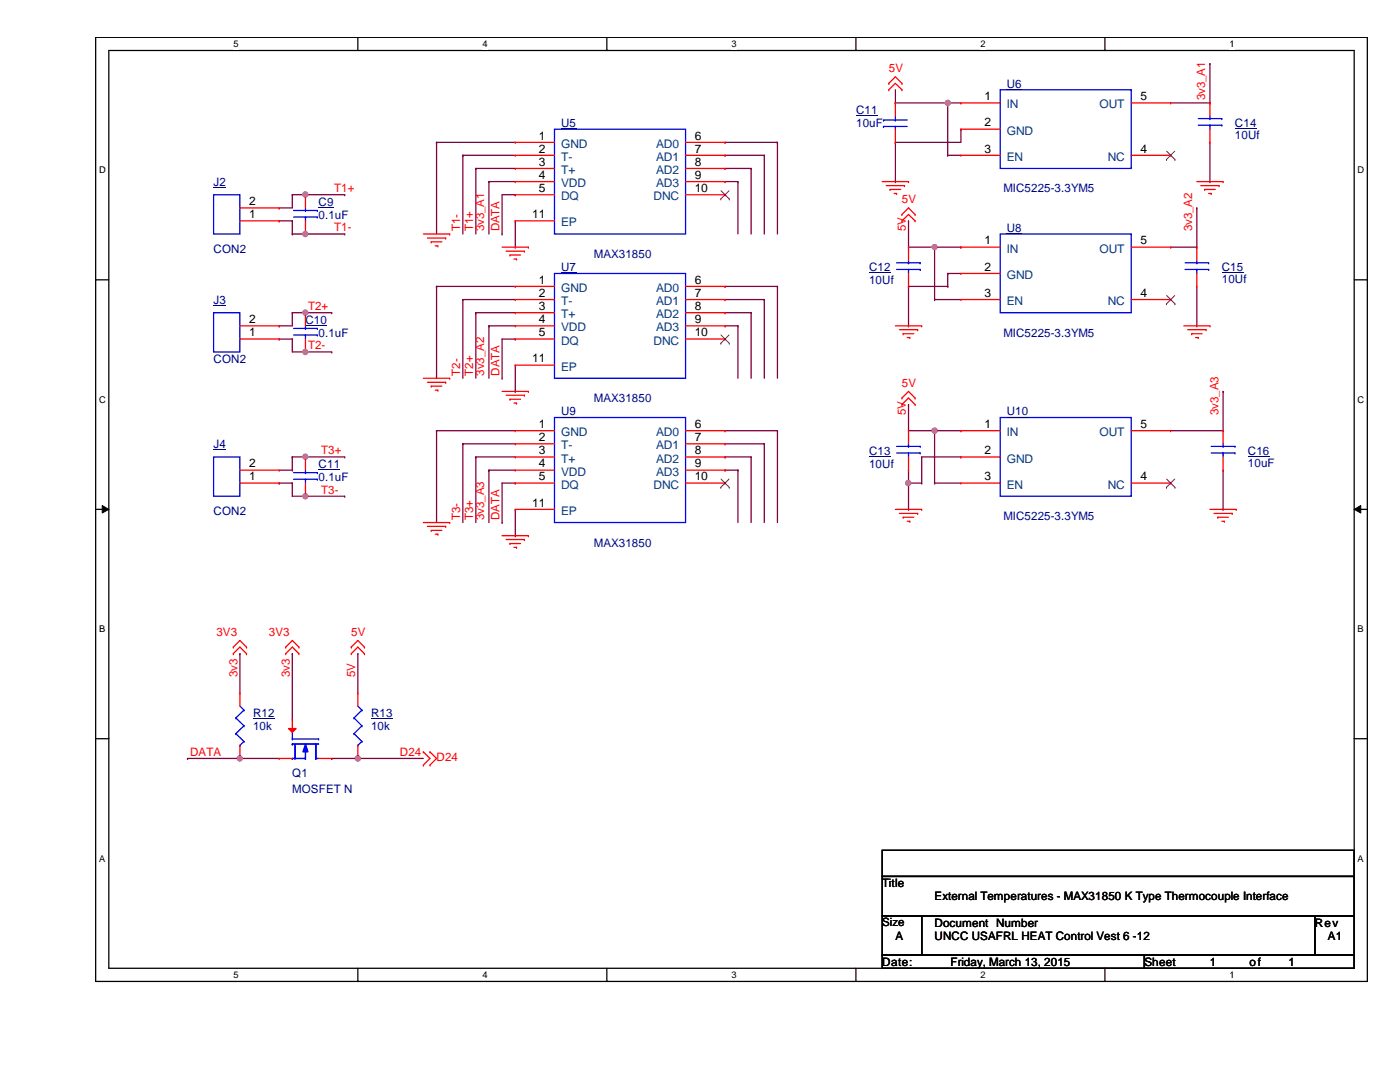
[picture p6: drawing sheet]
<svg xmlns="http://www.w3.org/2000/svg" width="279mm" height="216mm" viewBox="0 0 279 216" stroke-linecap="round" stroke-linejoin="round" font-family="sans-serif">
<path d="M19.1 7.5h253.8v188.3h-253.8zM21.7 10.1h248.6v183.1h-248.6z" fill="none" stroke="#000" stroke-width=".25"/>
<g fill="#fff">
<path d="M46.6 7.7h1v2.1h-1z"/>
<path d="M46.6 193.5h1v2.1h-1z"/>
</g>
<path d="M71.4 7.5v2.6M71.4 193.2v2.6" fill="none" stroke="#000" stroke-width=".25"/>
<g fill="#fff">
<path d="M96.3 7.7h1v2.1h-1z"/>
<path d="M96.3 193.5h1v2.1h-1z"/>
</g>
<path d="M121.1 7.5v2.6M121.1 193.2v2.6" fill="none" stroke="#000" stroke-width=".25"/>
<g fill="#fff">
<path d="M146 7.7h1v2.1h-1z"/>
<path d="M146 193.5h1v2.1h-1z"/>
</g>
<path d="M170.8 7.5v2.6M170.8 193.2v2.6" fill="none" stroke="#000" stroke-width=".25"/>
<g fill="#fff">
<path d="M195.7 7.7h1v2.1h-1z"/>
<path d="M195.7 193.5h1v2.1h-1z"/>
</g>
<path d="M220.5 7.5v2.6M220.5 193.2v2.6" fill="none" stroke="#000" stroke-width=".25"/>
<g fill="#fff">
<path d="M245.4 7.7h1v2.1h-1z"/>
<path d="M245.4 193.5h1v2.1h-1z"/>
<path d="M19.8 32.9h1.3v2.1h-1.3z"/>
<path d="M270.9 32.9h1.3v2.1h-1.3z"/>
<path d="M19.8 78.7h1.3v2.1h-1.3z"/>
<path d="M270.9 78.7h1.3v2.1h-1.3z"/>
</g>
<path d="M19.1 55.8h2.6M270.3 55.8h2.6" fill="none" stroke="#000" stroke-width=".25"/>
<g fill="#fff">
<path d="M19.8 124.5h1.2v2.1h-1.2z"/>
<path d="M270.9 124.5h1.3v2.1h-1.3z"/>
</g>
<path d="M19.1 101.6h2.6M270.3 101.6h2.6" fill="none" stroke="#000" stroke-width=".25"/>
<path d="M20.4 100.9l1.3 .7-1.3 .8zM270.3 101.6l1.3-.7v1.5z" fill="#000"/>
<path d="M20.4 100.9l1.3 .7-1.3 .8zM270.3 101.6l1.3-.7v1.5z" fill="none" stroke="#000" stroke-width=".2"/>
<g fill="#fff">
<path d="M19.8 170.3h1.2v2h-1.2z"/>
<path d="M270.9 170.3h1.3v2h-1.3z"/>
</g>
<path d="M19.1 147.4h2.6M270.3 147.4h2.6" fill="none" stroke="#000" stroke-width=".25"/>
<g fill="none" stroke="#800040" stroke-width=".25">
<path d="M87.1 28.4h.1M87.1 28.4h15.7M87.1 28.4v18.3M92.4 31h.1M92.4 31h10.4M92.4 31v15.7M95 33.6h.1M95 33.6h7.8M95 33.6v13.1M97.6 36.2h.1M97.6 36.2h5.2M97.6 36.2v10.5"/>
<path d="M100.2 38.9v7.8M144.7 28.4h.1M144.7 31h.1M144.7 33.6h.1M144.7 36.2h.1M144.7 36.2h2.6M144.7 28.4h10.5M144.7 31h7.8M144.7 33.6h5.2M147.3 36.2h.1M147.3 36.2v10.5M149.9 33.6h.1"/>
<path d="M149.9 33.6v13.1M152.5 31h.1M152.5 31v15.7M155.2 28.4h.1M155.2 28.4v18.3M55.7 41.5h.1M55.7 41.5h2.6M58.3 46.7h.1M58.3 46.7h2.7M87.1 57.1h.1M87.1 57.1v18.4M87.1 57.1h15.7"/>
<path d="M92.4 59.8h.1M92.4 59.8v15.7M92.4 59.8h10.4M100.2 46.7h.1M144.7 57.1h.1M144.7 59.8h.1M144.7 57.1h10.5M144.7 59.8h7.8M152.5 59.8h.1M152.5 59.8v15.7M155.2 57.1h.1M155.2 57.1v18.4"/>
<path d="M95 62.4h.1M95 62.4v13.1M95 62.4h7.8M97.6 65h.1M97.6 65h5.2M100.2 75.5h.1M100.2 67.6v7.9M144.7 62.4h.1M144.7 65h.1M144.7 65h2.6M144.7 62.4h5.2M147.3 65h.1"/>
<path d="M147.3 65v10.5M149.9 62.4h.1M149.9 62.4v13.1M87.1 85.9h.1M87.1 85.9v18.4M87.1 85.9h15.7M92.4 88.6h.1M92.4 88.6v15.7M92.4 88.6h10.4M95 91.2h.1M95 91.2v13.1M95 91.2h7.8"/>
<path d="M97.6 93.8h.1M97.6 93.8v10.5M97.6 93.8h5.2M144.7 85.9h.1M144.7 88.6h.1M144.7 91.2h.1M144.7 93.8h.1M144.7 93.8h2.6M144.7 85.9h10.5M144.7 88.6h7.8M144.7 91.2h5.2M147.3 93.8h.1"/>
<path d="M147.3 93.8v10.5M149.9 91.2h.1M149.9 91.2v13.1M152.5 88.6h.1M152.5 88.6v15.7M155.2 85.9h.1M155.2 85.9v18.4"/>
</g>
<circle cx="60.9" cy="46.7" r=".5" fill="#f0f"/>
<circle cx="60.9" cy="46.7" r=".5" fill="none" stroke="#f0f" stroke-width=".25"/>
<path d="M55.7 65h.1M55.7 65h2.6M58.3 70.2h2.7M61 70.2h.1M58.3 91.2h.1M58.3 91.2h2.7M47.9 151.3h.1M47.9 151.3h7.8" fill="none" stroke="#800040" stroke-width=".25"/>
<circle cx="47.8" cy="151.3" r=".5" fill="#f0f"/>
<circle cx="47.8" cy="151.3" r=".5" fill="none" stroke="#f0f" stroke-width=".25"/>
<path d="M47.9 130.4h.1M47.9 130.4v7.9M58.3 130.4h.1M58.3 130.4v13.1M71.4 130.4h.1M71.4 130.4v7.9M37.4 151.3h.1M37.4 151.3h10.5M66.2 151.3h.1M66.2 151.3h18.3M71.4 151.3h.1" fill="none" stroke="#800040" stroke-width=".25"/>
<circle cx="71.4" cy="151.3" r=".51" fill="#f0f"/>
<circle cx="71.4" cy="151.3" r=".51" fill="none" stroke="#f0f" stroke-width=".25"/>
<g fill="none" stroke="#800040" stroke-width=".25">
<path d="M241.5 12.7h.1M241.5 12.7v7.8M233.6 20.5h7.9M241.5 20.5h.1M241.5 36.2h.1M241.5 28.4v7.8M181.3 44.1h.1M181.3 44.1v5.2h5.2M181.3 57.1v7.9M186.5 49.3h.1M233.6 49.3h5.2M238.8 49.3h.1"/>
<path d="M238.8 41.5h.1M238.8 41.5v7.8M238.8 57.1v7.9M97.6 65h.1M97.6 65v10.5M181.3 65h.1M238.8 65h.1M244.1 78.1h.1M244.1 78.1v7.8M181.3 80.7h.1M181.3 96.4h.1M181.3 80.7v5.2h5.2"/>
<path d="M181.3 93.8v2.6M186.5 85.9h.1M233.6 85.9h10.5M244.1 85.9h.1"/>
</g>
<circle cx="181.3" cy="96.4" r=".51" fill="#f0f"/>
<circle cx="181.3" cy="96.4" r=".51" fill="none" stroke="#f0f" stroke-width=".25"/>
<g fill="none" stroke="#800040" stroke-width=".25">
<path d="M58.3 38.9h.1M58.3 38.9v2.6M58.3 38.9h2.7M61 38.9h.1M178.7 20.5h.1M178.7 20.5h13.1M189.1 31h.1M189.1 20.5h.1M189.1 31h2.7M189.1 20.5v10.5M191.8 20.5h.1M55.7 44.1h.1"/>
<path d="M55.7 44.1h2.6M58.3 44.1h.1M58.3 44.1v2.6M55.7 67.6h.1M55.7 67.6h2.6M58.3 67.6h.1M58.3 62.4h.1M58.3 62.4v2.6M58.3 67.6v2.6M58.3 62.4h2.7M61 62.4h.1M55.7 96.4h.1"/>
<path d="M55.7 96.4h2.6M55.7 93.8h2.6M58.3 96.4h.1M58.3 91.2h.1M58.3 93.8h.1M58.3 91.2v2.6M58.3 96.4v2.6h2.7M61 99h.1M244.1 93.8v7.8M244.1 101.6h.1"/>
</g>
<circle cx="189.1" cy="20.5" r=".51" fill="#f0f"/>
<circle cx="189.1" cy="20.5" r=".51" fill="none" stroke="#f0f" stroke-width=".25"/>
<path d="M178.7 28.4h.1M178.7 36.2h.1M178.7 28.4v7.8M191.8 25.8h.1M191.8 25.8v2.6h-13.1M186.5 59.8h.1M186.5 49.3h.1M186.5 59.8h5.3M186.5 49.3v10.5" fill="none" stroke="#800040" stroke-width=".25"/>
<circle cx="186.5" cy="49.3" r=".5" fill="#f0f"/>
<circle cx="186.5" cy="49.3" r=".5" fill="none" stroke="#f0f" stroke-width=".25"/>
<path d="M181.3 57.1h.1M181.3 57.1h7.8M186.5 49.3h5.3M189.1 54.6h.1M189.1 57.1h.1M189.1 54.6h2.7M189.1 54.6v2.5M191.8 49.3h.1M186.5 96.4h.1M186.5 85.9h.1M186.5 96.4h5.3M186.5 85.9v10.5" fill="none" stroke="#800040" stroke-width=".25"/>
<circle cx="186.5" cy="85.9" r=".51" fill="#f0f"/>
<circle cx="186.5" cy="85.9" r=".51" fill="none" stroke="#f0f" stroke-width=".25"/>
<g fill="none" stroke="#800040" stroke-width=".25">
<path d="M100.2 38.9h2.6M102.8 38.9h.1M102.8 49.3h.1M102.8 44.1v5.2M100.2 67.6h2.6M102.8 67.6h.1M102.8 78.1h.1M102.8 72.9v5.2M61 91.2h7.8M68.8 91.2h.1M102.8 96.4h.1M102.8 96.4h-2.6v7.9"/>
<path d="M183.9 96.4h.1M183.9 91.2h.1M183.9 96.4h-2.6v5.2M183.9 91.2v5.2M183.9 91.2h7.9M186.5 85.9h5.3M191.8 85.9h.1M191.8 91.2h.1M100.2 104.3h.1M102.8 106.9h.1M102.8 101.6v5.3M181.3 101.6h.1"/>
</g>
<circle cx="60.9" cy="91.1" r=".5" fill="#f0f"/>
<circle cx="60.9" cy="91.1" r=".5" fill="none" stroke="#f0f" stroke-width=".25"/>
<path d="M61 99h7.8M68.8 99h.1" fill="none" stroke="#800040" stroke-width=".25"/>
<circle cx="60.9" cy="99" r=".5" fill="#f0f"/>
<circle cx="60.9" cy="99" r=".5" fill="none" stroke="#f0f" stroke-width=".25"/>
<path d="M61 62.4h5.2M66.2 62.4h.1" fill="none" stroke="#800040" stroke-width=".25"/>
<circle cx="60.9" cy="62.4" r=".49" fill="#f0f"/>
<circle cx="60.9" cy="62.4" r=".49" fill="none" stroke="#f0f" stroke-width=".25"/>
<path d="M61 70.2h5.2M66.2 70.2h.1" fill="none" stroke="#800040" stroke-width=".25"/>
<circle cx="60.9" cy="70.2" r=".5" fill="#f0f"/>
<circle cx="60.9" cy="70.2" r=".5" fill="none" stroke="#f0f" stroke-width=".25"/>
<path d="M61 38.9h7.8M68.8 38.9h.1" fill="none" stroke="#800040" stroke-width=".25"/>
<circle cx="60.9" cy="38.8" r=".5" fill="#f0f"/>
<circle cx="60.9" cy="38.8" r=".5" fill="none" stroke="#f0f" stroke-width=".25"/>
<path d="M178.7 17.9v2.6M178.7 20.5h.1M61 46.7h7.8M68.8 46.7h.1" fill="none" stroke="#800040" stroke-width=".25"/>
<g fill="none" stroke="#f00" stroke-width=".25">
<path d="M177.4 16.6h.1M177.4 17.9h.1M177.4 16.6l1.3-1.3 1.3 1.3M177.4 17.9l1.3-1.3 1.3 1.3M180 16.6h.1M180 17.9h.1M61 38.9h.1M61 38.9v2.6M176.1 36.2h5.2M176.9 37h3.6M177.6 37.8h.1M177.6 37.8h2.1"/>
<path d="M178.4 38.6h.5M178.7 28.4h.1M178.7 20.5h.1M178.7 20.5v2.7M178.7 25.8v2.6M178.9 38.6h.1M180.5 37h.1M181.3 36.2h.1M238.8 36.2h5.3M239.6 37h3.7M240.4 37.8h.1M240.4 37.8h2.1"/>
<path d="M241.2 38.6h.5M241.7 38.6h.1M243.3 37h.1M244.1 36.2h.1M47.9 44.1h7.8M47.9 41.5h7.8M55.7 44.1h.1M55.7 41.5h.1M61 46.7h.1M61 44.1v2.6M84.5 46.7h5.2M85.3 47.5h3.6"/>
<path d="M86.1 48.3h.1M86.1 48.3h2.1M86.9 49.1h.5M87.4 49.1h.1M88.9 47.5h.1M89.7 46.7h.1M100.2 49.3h5.3M101 50.1h3.6M101.8 50.9h.1M101.8 50.9h2.1M102.6 51.7h.5M102.8 57.1h.1"/>
<path d="M102.8 59.8h.1M102.8 57.1h7.9M102.8 59.8h7.9M103.1 51.7h.1M104.6 50.1h.1M105.5 49.3h.1M136.8 57.1h7.9M136.8 59.8h7.9M144.7 57.1h.1M144.7 59.8h.1M180 42.8h.1M180 44.1h.1"/>
<path d="M180 42.8l1.3-1.3 1.3 1.3M180 44.1l1.3-1.3 1.3 1.3M181.3 49.3h.1M181.3 57.1h.1M181.3 49.3v2.6M181.3 54.6v2.5M182.6 42.8h.1M182.6 44.1h.1M191.8 49.3h.1M191.8 54.6h.1M191.8 59.8h.1M191.8 49.3h7.8"/>
<path d="M191.8 59.8h7.8M191.8 54.6h7.8M225.8 49.3h7.8M225.8 59.8h7.8M233.6 59.8h.1M233.6 49.3h.1M84.5 75.5h5.2M85.3 76.3h3.6M86.1 77h.1M86.1 77h2.1M86.9 77.9h.5M87.4 77.9h.1"/>
<path d="M88.9 76.3h.1M89.7 75.5h.1M100.2 78.1h5.3M101 78.9h3.6M101.8 79.7h.1M101.8 79.7h2.1M102.8 62.4h.1M102.8 65h.1M102.8 67.6h.1M102.8 72.9h.1M102.8 65h7.9M102.8 62.4h7.9"/>
<path d="M102.8 67.6h7.9M102.8 72.9h7.9M104.6 78.9h.1M105.5 78.1h.1M136.8 65h7.9M136.8 62.4h7.9M136.8 67.6h7.9M144.7 62.4h.1M144.7 65h.1M144.7 67.6h.1M178.7 65h5.2M179.5 65.8h3.6"/>
<path d="M180 79.4h.1M180 79.4l1.3-1.3 1.3 1.3M180.3 66.6h.1M180.3 66.6h2.1M181.1 67.4h.5M181.6 67.4h.1M182.6 79.4h.1M183.1 65.8h.1M183.9 65h.1M236.3 65h5.2M237 65.8h3.7M237.8 66.6h.1"/>
<path d="M237.8 66.6h2.1M238.6 67.4h.5M239.1 67.4h.1M240.7 65.8h.1M241.5 65h.1M61 91.2h.1M61 99h.1M61 91.2v2.6M61 96.4v2.6M102.6 80.4h.5M102.8 85.9h.1M102.8 88.6h.1"/>
<path d="M102.8 91.2h.1M102.8 93.8h.1M102.8 96.4h.1M102.8 85.9h7.9M102.8 91.2h7.9M102.8 96.4h7.9M102.8 88.6h7.9M102.8 93.8h7.9M103.1 80.4h.1M136.8 85.9h7.9M136.8 91.2h7.9M136.8 96.4h7.9"/>
<path d="M136.8 88.6h7.9M136.8 93.8h7.9M144.7 85.9h.1M144.7 88.6h.1M144.7 91.2h.1M144.7 93.8h.1M144.7 96.4h.1M180 80.7h.1M180 80.7l1.3-1.3 1.3 1.3M181.3 85.9h.1M181.3 93.8h.1M181.3 85.9v2.7"/>
<path d="M181.3 91.2v2.6M182.6 80.7h.1M191.8 85.9h.1M191.8 91.2h.1M191.8 96.4h.1M191.8 85.9h7.8M191.8 91.2h7.8M191.8 96.4h7.8M225.8 85.9h7.8M225.8 96.4h7.8M233.6 96.4h.1M233.6 85.9h.1"/>
<path d="M84.5 104.3h5.2M85.3 105h3.6M86.1 105.8h.1M86.1 105.8h2.1M86.9 106.6h.5M87.4 106.6h.1M88.9 105h.1M89.7 104.3h.1M100.2 106.9h5.3M101 107.7h3.6M101.8 108.5h.1M101.8 108.5h2.1"/>
<path d="M102.6 109.2h.5M102.8 101.6h.1M102.8 101.6h7.9M103.1 109.2h.1M104.6 107.7h.1M105.5 106.9h.1M178.7 101.6h5.2M179.5 102.4h3.6M180.3 103.2h.1M180.3 103.2h2.1M181.1 104h.5M181.6 104h.1"/>
<path d="M183.1 102.4h.1M183.9 101.6h.1M241.5 101.6h5.2M242.3 102.4h3.6M243 103.2h.1M243 103.2h2.2M243.8 104h.5M244.3 104h.1M245.9 102.4h.1M246.7 101.6h.1M46.6 129.1h.1M46.6 130.4h.1"/>
<path d="M46.6 129.1l1.3-1.3 1.3 1.3M46.6 130.4l1.3-1.3 1.3 1.3M49.2 129.1h.1M49.2 130.4h.1M57 129.1h.1M57 130.4h.1M57 129.1l1.3-1.3 1.3 1.3M57 130.4l1.3-1.3 1.3 1.3M59.6 129.1h.1M59.6 130.4h.1M70.1 129.1h.1M70.1 130.4h.1"/>
<path d="M70.1 129.1l1.3-1.3 1.3 1.3M70.1 130.4l1.3-1.3 1.3 1.3M71.4 138.3h.1M71.4 138.3v2.6M72.7 129.1h.1M72.7 130.4h.1M71.4 151.3h.1M71.4 148.7v2.6M84.5 152.7h.1M84.5 150h.1M84.5 150l1.3 1.3-1.3 1.4M85.8 152.7h.1"/>
<path d="M85.8 150h.1M85.8 150l1.3 1.3-1.3 1.4"/>
</g>
<path d="M176.1 169.7h94.2v5.2h-94.2zM176.1 174.9h94.2v7.9h-94.2zM176.1 182.8h7.8v7.8h-7.8zM176.1 190.6h52.3v2.6h-52.3zM183.9 182.8h78.5v7.8h-78.5zM228.4 190.6h41.9v2.6h-41.9zM262.4 182.8h7.9v7.8h-7.9z" fill="none" stroke="#000" stroke-width=".25"/>
<g fill="none" stroke="#00f" stroke-width=".25">
<path d="M42.6 38.9h5.3v7.8h-5.3zM176.3 24h.1M176.3 25.2h.1M176.3 24h4.8M176.3 25.2h4.8M178.7 25.2h.1M178.7 24h.1M178.7 23.2v.8M178.7 25.2v.6M58.6 43.3h4.7M58.6 42h4.7M61 42h.1"/>
<path d="M61 43.3h.1M61 41.5v.5M61 43.3v.8M63.3 43.3h.1M63.3 42h.1M110.7 54.6h26.1v20.9h-26.1zM178.9 53.8h4.7M178.9 52.5h4.7M181.3 52.5h.1M181.3 53.8h.1M181.3 51.9v.6M181.3 53.8v.8"/>
<path d="M183.6 53.8h.1M183.6 52.5h.1M199.6 46.7h26.2v15.7h-26.2zM58.6 95.6h4.7M58.6 94.3h4.7M61 94.3h.1M61 95.6h.1M61 93.8v.5M61 95.6v.8M63.3 95.6h.1M63.3 94.3h.1M110.7 83.3h26.1v21h-26.1z"/>
<path d="M178.9 90.4h4.7M178.9 89.1h4.7M181.3 89.1h.1M181.3 90.4h.1M181.3 88.6v.5M181.3 90.4v.8M183.6 90.4h.1M183.6 89.1h.1M199.6 83.3h26.2v15.7h-26.2zM58.3 148.5h.1M58.3 151.3h.1M58.3 147.4h.1"/>
<path d="M58.3 148.5h5.3M58.3 151.3h2.7M58.3 146.1v1.3M58.3 147.4h5.3M58.9 151.1h.1M58.9 151.3h.1M58.9 148.5v2.8M61 151.3h.1M61 149.8v1.5M63 151.3h.1M63 148.7h.1M63 148.5h.1"/>
<path d="M63 151.3h.6M63 148.5v2.8M63.6 147.4h.1M70.7 143.3h.1M70.7 146.4h.1M70.7 143.3l1.5 1.5M70.7 146.4l1.5 1.6M71.4 148.7h.1M71.4 140.9l.8 .8M72.2 141.7h.1M72.2 144.8h.1M72.2 148h.1"/>
<path d="M72.2 141.7l-1.5 1.6M72.2 144.8l-1.5 1.6M72.2 148l-.8 .7"/>
</g>
<path d="M42.6 37.4h2.5M170.9 23h4.3M63.6 41.4h3M112 54.4h3M173.4 54.4h4.4M200.9 46.6h3M63.6 93.7h4.3M112 83.2h3M173.4 91.1h4.4M200.9 83.2h4.3M74 143.4h4.4" fill="none" stroke="#000080" stroke-width=".2"/>
<g fill="none" stroke="#804000" stroke-width=".2">
<path d="M232.8 59l1.7 1.6M234.4 59l-1.6 1.6M143.8 68.5h.1M143.9 66.8l1.6 1.7M145.5 66.8l-1.7 1.7M145.5 68.5h.1M232.8 60.6h.1M234.5 60.6h.1M143.8 97.2h.1M143.9 95.6l1.6 1.6M145.5 95.6l-1.7 1.6M145.5 97.2h.1"/>
<path d="M232.8 97.2h.1M232.8 95.6l1.7 1.6M234.4 95.6l-1.6 1.6M234.5 97.2h.1"/>
</g>
<path d="M61 148.5l.5 1.5h-1z" fill="#00f"/>
<path d="M61 148.5l.5 1.5h-1z" fill="none" stroke="#00f" stroke-width=".25"/>
<path d="M57.6 145.4h1.5l-.8 .7z" fill="#f00"/>
<g fill="none" stroke="#f00" stroke-width=".25">
<path d="M102.8 28.4h.1M102.8 31h.1M102.8 33.6h.1M102.8 36.2h.1M102.8 38.9h.1M102.8 31h7.9M102.8 28.4h7.9M102.8 33.6h7.9M102.8 36.2h7.9M102.8 38.9h7.9M136.8 31h7.9M136.8 28.4h7.9"/>
<path d="M136.8 33.6h7.9M136.8 36.2h7.9M136.8 38.9h7.9M144.7 28.4h.1M144.7 31h.1M144.7 33.6h.1M144.7 36.2h.1M144.7 38.9h.1M191.8 20.5h.1M191.8 25.8h.1M191.8 31h.1M191.8 20.5h7.8"/>
<path d="M191.8 25.8h7.8M191.8 31h7.8M225.8 20.5h7.8M225.8 31h7.8M233.6 31h.1M233.6 20.5h.1M241.5 20.5h.1M241.5 28.4h.1M241.5 20.5v2.7M241.5 25.8v2.6M102.8 44.1h.1M102.8 44.1h7.9"/>
<path d="M238.8 49.3h.1M238.8 57.1h.1M238.8 49.3v2.6M238.8 54.6v2.5M47.9 67.6h7.8M47.9 65h7.8M55.7 67.6h.1M55.7 65h.1M61 62.4h.1M61 70.2h.1M61 62.4v2.6M61 67.6v2.6"/>
<path d="M47.9 96.4h7.8M47.9 93.8h7.8M55.7 96.4h.1M55.7 93.8h.1M244.1 85.9h.1M244.1 93.8h.1M244.1 85.9v2.7M244.1 91.2v2.6M47.9 138.3h.1M47.9 138.3v2.6M47.9 151.3h.1M47.9 148.7v2.6"/>
<path d="M55.7 151.3h.1M55.7 151.3h2.6M57.6 145.4h1.5l-.8 .7zM58.3 143.5h.1M58.3 143.5v2.6M63.6 151.3h2.6M66.2 151.3h.1"/>
</g>
<g fill="none" stroke="#00f" stroke-width=".25">
<path d="M199.6 17.9h26.2v15.7h-26.2zM110.7 25.8h26.1v20.9h-26.1zM239.1 25h4.7M239.1 23.7h4.7M241.5 23.7h.1M241.5 25h.1M241.5 23.2v.5M241.5 25v.8M243.8 25h.1M243.8 23.7h.1M236.5 53.8h4.7M236.5 52.5h4.7"/>
<path d="M238.8 52.5h.1M238.8 53.8h.1M238.8 51.9v.6M238.8 53.8v.8M241.2 53.8h.1M241.2 52.5h.1M42.6 62.4h5.3v7.8h-5.3zM58.6 66.8h4.7M58.6 65.5h4.7M61 65.5h.1M61 66.8h.1M61 65v.5"/>
<path d="M61 66.8v.8M63.3 66.8h.1M63.3 65.5h.1M42.6 91.2h5.3v7.8h-5.3zM241.7 90.4h4.8M241.7 89.1h4.8M244.1 89.1h.1M244.1 90.4h.1M244.1 88.6v.5M244.1 90.4v.8M246.5 90.4h.1M246.5 89.1h.1"/>
<path d="M47.1 143.3h.1M47.1 146.4h.1M47.1 143.3l1.6 1.5M47.1 146.4l1.6 1.6M47.9 148.7h.1M47.9 140.9l.8 .8M48.7 141.7h.1M48.7 144.8h.1M48.7 148h.1M48.7 141.7l-1.6 1.6M48.7 144.8l-1.6 1.6M48.7 148l-.8 .7"/>
</g>
<path d="M200.9 17.8h3M112 25.7h3M246.5 25.7h4.3M243.8 54.4h4.4M42.6 61h2.5M61 64.9h4.3M42.6 89.7h2.5M249 91.1h4.4M50.5 143.4h4.3" fill="none" stroke="#000080" stroke-width=".2"/>
<path d="M143.8 39.7h.1M143.9 38.1l1.6 1.6M145.5 38.1l-1.7 1.6M145.5 39.7h.1M232.8 31.8h.1M232.8 30.2l1.7 1.6M234.4 30.2l-1.6 1.6M234.5 31.8h.1" fill="none" stroke="#804000" stroke-width=".2"/>
<circle cx="60.9" cy="46.7" r=".5" fill="#f0f"/>
<circle cx="60.9" cy="46.7" r=".5" fill="none" stroke="#f0f" stroke-width=".25"/>
<circle cx="47.8" cy="151.3" r=".5" fill="#f0f"/>
<circle cx="47.8" cy="151.3" r=".5" fill="none" stroke="#f0f" stroke-width=".25"/>
<circle cx="71.4" cy="151.3" r=".51" fill="#f0f"/>
<circle cx="71.4" cy="151.3" r=".51" fill="none" stroke="#f0f" stroke-width=".25"/>
<circle cx="181.3" cy="96.4" r=".51" fill="#f0f"/>
<circle cx="181.3" cy="96.4" r=".51" fill="none" stroke="#f0f" stroke-width=".25"/>
<circle cx="189.1" cy="20.5" r=".51" fill="#f0f"/>
<circle cx="189.1" cy="20.5" r=".51" fill="none" stroke="#f0f" stroke-width=".25"/>
<circle cx="186.5" cy="49.3" r=".5" fill="#f0f"/>
<circle cx="186.5" cy="49.3" r=".5" fill="none" stroke="#f0f" stroke-width=".25"/>
<circle cx="186.5" cy="85.9" r=".51" fill="#f0f"/>
<circle cx="186.5" cy="85.9" r=".51" fill="none" stroke="#f0f" stroke-width=".25"/>
<circle cx="60.9" cy="91.1" r=".5" fill="#f0f"/>
<circle cx="60.9" cy="91.1" r=".5" fill="none" stroke="#f0f" stroke-width=".25"/>
<circle cx="60.9" cy="99" r=".5" fill="#f0f"/>
<circle cx="60.9" cy="99" r=".5" fill="none" stroke="#f0f" stroke-width=".25"/>
<circle cx="60.9" cy="62.4" r=".49" fill="#f0f"/>
<circle cx="60.9" cy="62.4" r=".49" fill="none" stroke="#f0f" stroke-width=".25"/>
<circle cx="60.9" cy="70.2" r=".5" fill="#f0f"/>
<circle cx="60.9" cy="70.2" r=".5" fill="none" stroke="#f0f" stroke-width=".25"/>
<circle cx="60.9" cy="38.8" r=".5" fill="#f0f"/>
<circle cx="60.9" cy="38.8" r=".5" fill="none" stroke="#f0f" stroke-width=".25"/>
<g font-size="2.4">
<text x="196.5" y="20">1</text>
<text x="227.6" y="20">5</text>
<text x="107.5" y="27.9">1</text>
<text x="138.6" y="27.9">6</text>
<text x="196.5" y="25.2">2</text>
<text x="107.5" y="30.4">2</text>
<text x="107.5" y="33.1">3</text>
<text x="107.5" y="35.7">4</text>
<text x="138.6" y="30.4">7</text>
<text x="138.6" y="33.1">8</text>
<text x="138.6" y="35.7">9</text>
<text x="196.5" y="30.4">3</text>
<text x="227.6" y="30.4">4</text>
<text x="49.7" y="40.9">2</text>
<text x="107.5" y="38.3">5</text>
<text x="138.6" y="38.3">10</text>
<text x="49.7" y="43.5">1</text>
<text x="106.2" y="43.5">11</text>
<text x="196.5" y="48.8">1</text>
<text x="227.6" y="48.8">5</text>
<text x="107.5" y="56.6">1</text>
<text x="107.5" y="59.2">2</text>
<text x="138.6" y="56.6">6</text>
<text x="138.6" y="59.2">7</text>
<text x="196.5" y="54">2</text>
<text x="196.5" y="59.2">3</text>
<text x="227.6" y="59.2">4</text>
<text x="49.7" y="64.5">2</text>
<text x="107.5" y="61.8">3</text>
<text x="107.5" y="64.5">4</text>
<text x="138.6" y="61.8">8</text>
<text x="138.6" y="64.5">9</text>
<text x="49.7" y="67.1">1</text>
<text x="107.5" y="67.1">5</text>
<text x="138.6" y="67.1">10</text>
<text x="106.2" y="72.3">11</text>
<text x="107.5" y="85.4">1</text>
<text x="107.5" y="88">2</text>
<text x="138.6" y="85.4">6</text>
<text x="138.6" y="88">7</text>
<text x="196.5" y="85.4">1</text>
<text x="227.6" y="85.4">5</text>
<text x="49.7" y="95.8">1</text>
<text x="49.7" y="93.3">2</text>
<text x="107.5" y="90.6">3</text>
<text x="107.5" y="93.3">4</text>
<text x="107.5" y="95.8">5</text>
<text x="138.6" y="90.6">8</text>
<text x="138.6" y="93.3">9</text>
<text x="138.6" y="95.8">10</text>
<text x="196.5" y="90.6">2</text>
<text x="196.5" y="95.8">3</text>
<text x="227.6" y="95.8">4</text>
<text x="106.2" y="101.1">11</text>
</g>
<g font-size="2.4" fill="#004080">
<text x="200.9" y="21.6">IN</text>
<text x="219.4" y="21.6">OUT</text>
<text x="112" y="29.5">GND</text>
<text x="130.9" y="29.5">AD0</text>
<text x="200.9" y="26.9">GND</text>
<text x="112" y="32.1">T-</text>
<text x="112" y="34.7">T+</text>
<text x="130.9" y="32.1">AD1</text>
<text x="130.9" y="34.7">AD2</text>
<text x="200.9" y="32.1">EN</text>
<text x="221.1" y="32.1">NC</text>
<text x="112" y="37.3">VDD</text>
<text x="112" y="40">DQ</text>
<text x="130.4" y="40">DNC</text>
<text x="130.9" y="37.3">AD3</text>
<text x="112" y="45.2">EP</text>
<text x="200.9" y="50.4">IN</text>
<text x="219.4" y="50.4">OUT</text>
<text x="112" y="58.3">GND</text>
<text x="130.9" y="58.3">AD0</text>
<text x="200.9" y="55.7">GND</text>
<text x="112" y="60.9">T-</text>
<text x="112" y="63.5">T+</text>
<text x="130.9" y="60.9">AD1</text>
<text x="130.9" y="63.5">AD2</text>
<text x="200.9" y="60.9">EN</text>
<text x="221.1" y="60.9">NC</text>
<text x="112" y="66.1">VDD</text>
<text x="112" y="68.7">DQ</text>
<text x="130.4" y="68.7">DNC</text>
<text x="130.9" y="66.1">AD3</text>
<text x="112" y="74">EP</text>
<text x="112" y="87">GND</text>
<text x="112" y="89.7">T-</text>
<text x="130.9" y="87">AD0</text>
<text x="130.9" y="89.7">AD1</text>
<text x="200.9" y="87">IN</text>
<text x="219.4" y="87">OUT</text>
<text x="112" y="92.3">T+</text>
<text x="112" y="94.9">VDD</text>
<text x="130.9" y="92.3">AD2</text>
<text x="130.9" y="94.9">AD3</text>
<text x="200.9" y="92.3">GND</text>
<text x="112" y="97.5">DQ</text>
<text x="130.4" y="97.5">DNC</text>
<text x="200.9" y="97.5">EN</text>
<text x="221.1" y="97.5">NC</text>
<text x="112" y="102.7">EP</text>
</g>
<g font-size="2.3" fill="#f00">
<text x="177.4" y="14.3">5V</text>
<text x="240.5" y="20" transform="rotate(-90 240.5 20)">3v3_A1</text>
<text x="66.7" y="38.4">T1+</text>
<text x="180" y="40.5">5V</text>
<text x="66.7" y="46.2">T1-</text>
<text x="91.9" y="46.2" transform="rotate(-90 91.9 46.2)">T1-</text>
<text x="94.4" y="46.2" transform="rotate(-90 94.4 46.2)">T1+</text>
<text x="96.6" y="46.2" transform="rotate(-90 96.6 46.2)">3v3_A1</text>
<text x="99.7" y="46.2" transform="rotate(-90 99.7 46.2)">DATA</text>
<text x="180.8" y="46.2" transform="rotate(-90 180.8 46.2)">5V</text>
<text x="237.9" y="46.2" transform="rotate(-90 237.9 46.2)">3v3_A2</text>
<text x="61.5" y="61.9">T2+</text>
<text x="61.5" y="69.7">T2-</text>
<text x="91.9" y="75" transform="rotate(-90 91.9 75)">T2-</text>
<text x="94.4" y="75" transform="rotate(-90 94.4 75)">T2+</text>
<text x="96.6" y="75" transform="rotate(-90 96.6 75)">3v3_A2</text>
<text x="99.7" y="75" transform="rotate(-90 99.7 75)">DATA</text>
<text x="180" y="77.1">5V</text>
<text x="180.8" y="82.8" transform="rotate(-90 180.8 82.8)">5V</text>
<text x="243.2" y="82.8" transform="rotate(-90 243.2 82.8)">3v3_A3</text>
<text x="64.1" y="90.7">T3+</text>
<text x="64.1" y="98.5">T3-</text>
<text x="91.9" y="103.8" transform="rotate(-90 91.9 103.8)">T3-</text>
<text x="94.4" y="103.8" transform="rotate(-90 94.4 103.8)">T3+</text>
<text x="96.6" y="103.8" transform="rotate(-90 96.6 103.8)">3v3_A3</text>
<text x="99.7" y="103.8" transform="rotate(-90 99.7 103.8)">DATA</text>
<text x="43.2" y="126.8">3V3</text>
<text x="53.6" y="126.8">3V3</text>
<text x="70.1" y="126.8">5V</text>
<text x="47.4" y="135.1" transform="rotate(-90 47.4 135.1)">3v3</text>
<text x="57.8" y="135.1" transform="rotate(-90 57.8 135.1)">3v3</text>
<text x="70.9" y="135.1" transform="rotate(-90 70.9 135.1)">5V</text>
<text x="37.9" y="150.8">DATA</text>
<text x="79.8" y="150.8">D24</text>
<text x="87.1" y="151.9">D24</text>
</g>
<g font-size="2.3" fill="#000080">
<text x="200.9" y="17.5">U6</text>
<text x="170.9" y="22.7">C11</text>
<text x="112" y="25.3">U5</text>
<text x="170.9" y="25.3">10uF</text>
<text x="246.5" y="25.3">C14</text>
<text x="246.5" y="27.7">10Uf</text>
<text x="42.6" y="37.1">J2</text>
<text x="63.6" y="41">C9</text>
<text x="200.2" y="38.4">MIC5225-3.3YM5</text>
<text x="63.6" y="43.6">0.1uF</text>
<text x="200.9" y="46.2">U8</text>
<text x="42.6" y="50.4">CON2</text>
<text x="118.5" y="51.5">MAX31850</text>
<text x="112" y="54.1">U7</text>
<text x="173.4" y="54.1">C12</text>
<text x="173.4" y="56.7">10Uf</text>
<text x="243.8" y="54.1">C15</text>
<text x="243.8" y="56.4">10Uf</text>
<text x="42.6" y="60.6">J3</text>
<text x="61" y="64.6">C10</text>
<text x="63.6" y="67.2">0.1uF</text>
<text x="200.2" y="67.2">MIC5225-3.3YM5</text>
<text x="42.6" y="72.4">CON2</text>
<text x="112" y="82.9">U9</text>
<text x="118.5" y="80.3">MAX31850</text>
<text x="200.9" y="82.9">U10</text>
<text x="42.6" y="89.4">J4</text>
<text x="63.6" y="93.3">C11</text>
<text x="63.6" y="96">0.1uF</text>
<text x="173.4" y="90.7">C13</text>
<text x="173.4" y="93.3">10Uf</text>
<text x="249" y="90.7">C16</text>
<text x="249" y="93.1">10uF</text>
<text x="42.6" y="102.7">CON2</text>
<text x="200.2" y="103.8">MIC5225-3.3YM5</text>
<text x="118.5" y="109.1">MAX31850</text>
<text x="50.5" y="143">R12</text>
<text x="74" y="143">R13</text>
<text x="50.5" y="145.7">10k</text>
<text x="74" y="145.7">10k</text>
<text x="58.3" y="155.1">Q1</text>
<text x="58.3" y="158.2">MOSFET N</text>
</g>
<g font-size="2.3">
<text x="176.1" y="177">Title</text>
<text x="186.5" y="179.7">External Temperatures - MAX31850 K Type Thermocouple Interface</text>
<text x="176.1" y="184.8">Size</text>
<text x="186.5" y="184.9">Document Number</text>
<text x="262.4" y="184.9">Rev</text>
<text x="178.7" y="187.5">A</text>
<text x="186.5" y="187.5">UNCC USAFRL HEAT Control Vest 6 -12</text>
<text x="265" y="187.5">A1</text>
<text x="176.1" y="192.7">Date:</text>
<text x="189.7" y="192.7">Friday, March 13, 2015</text>
<text x="228.4" y="192.7">Sheet</text>
<text x="241.5" y="192.7">1</text>
<text x="249.3" y="192.7">o f</text>
<text x="257.2" y="192.7">1</text>
</g>
<g font-size="1.9">
<text x="46.6" y="9.4">5</text>
<text x="96.3" y="9.4">4</text>
<text x="146" y="9.4">3</text>
<text x="195.7" y="9.4">2</text>
<text x="245.4" y="9.4">1</text>
<text x="19.8" y="34.6">D</text>
<text x="270.9" y="34.6">D</text>
<text x="19.8" y="80.3">C</text>
<text x="270.9" y="80.3">C</text>
<text x="19.8" y="126.2">B</text>
<text x="270.9" y="126.2">B</text>
<text x="19.8" y="171.9">A</text>
<text x="270.9" y="171.9">A</text>
<text x="46.6" y="195.2">5</text>
<text x="96.3" y="195.2">4</text>
<text x="146" y="195.2">3</text>
<text x="195.7" y="195.2">2</text>
<text x="245.4" y="195.2">1</text>
</g>
</svg>
